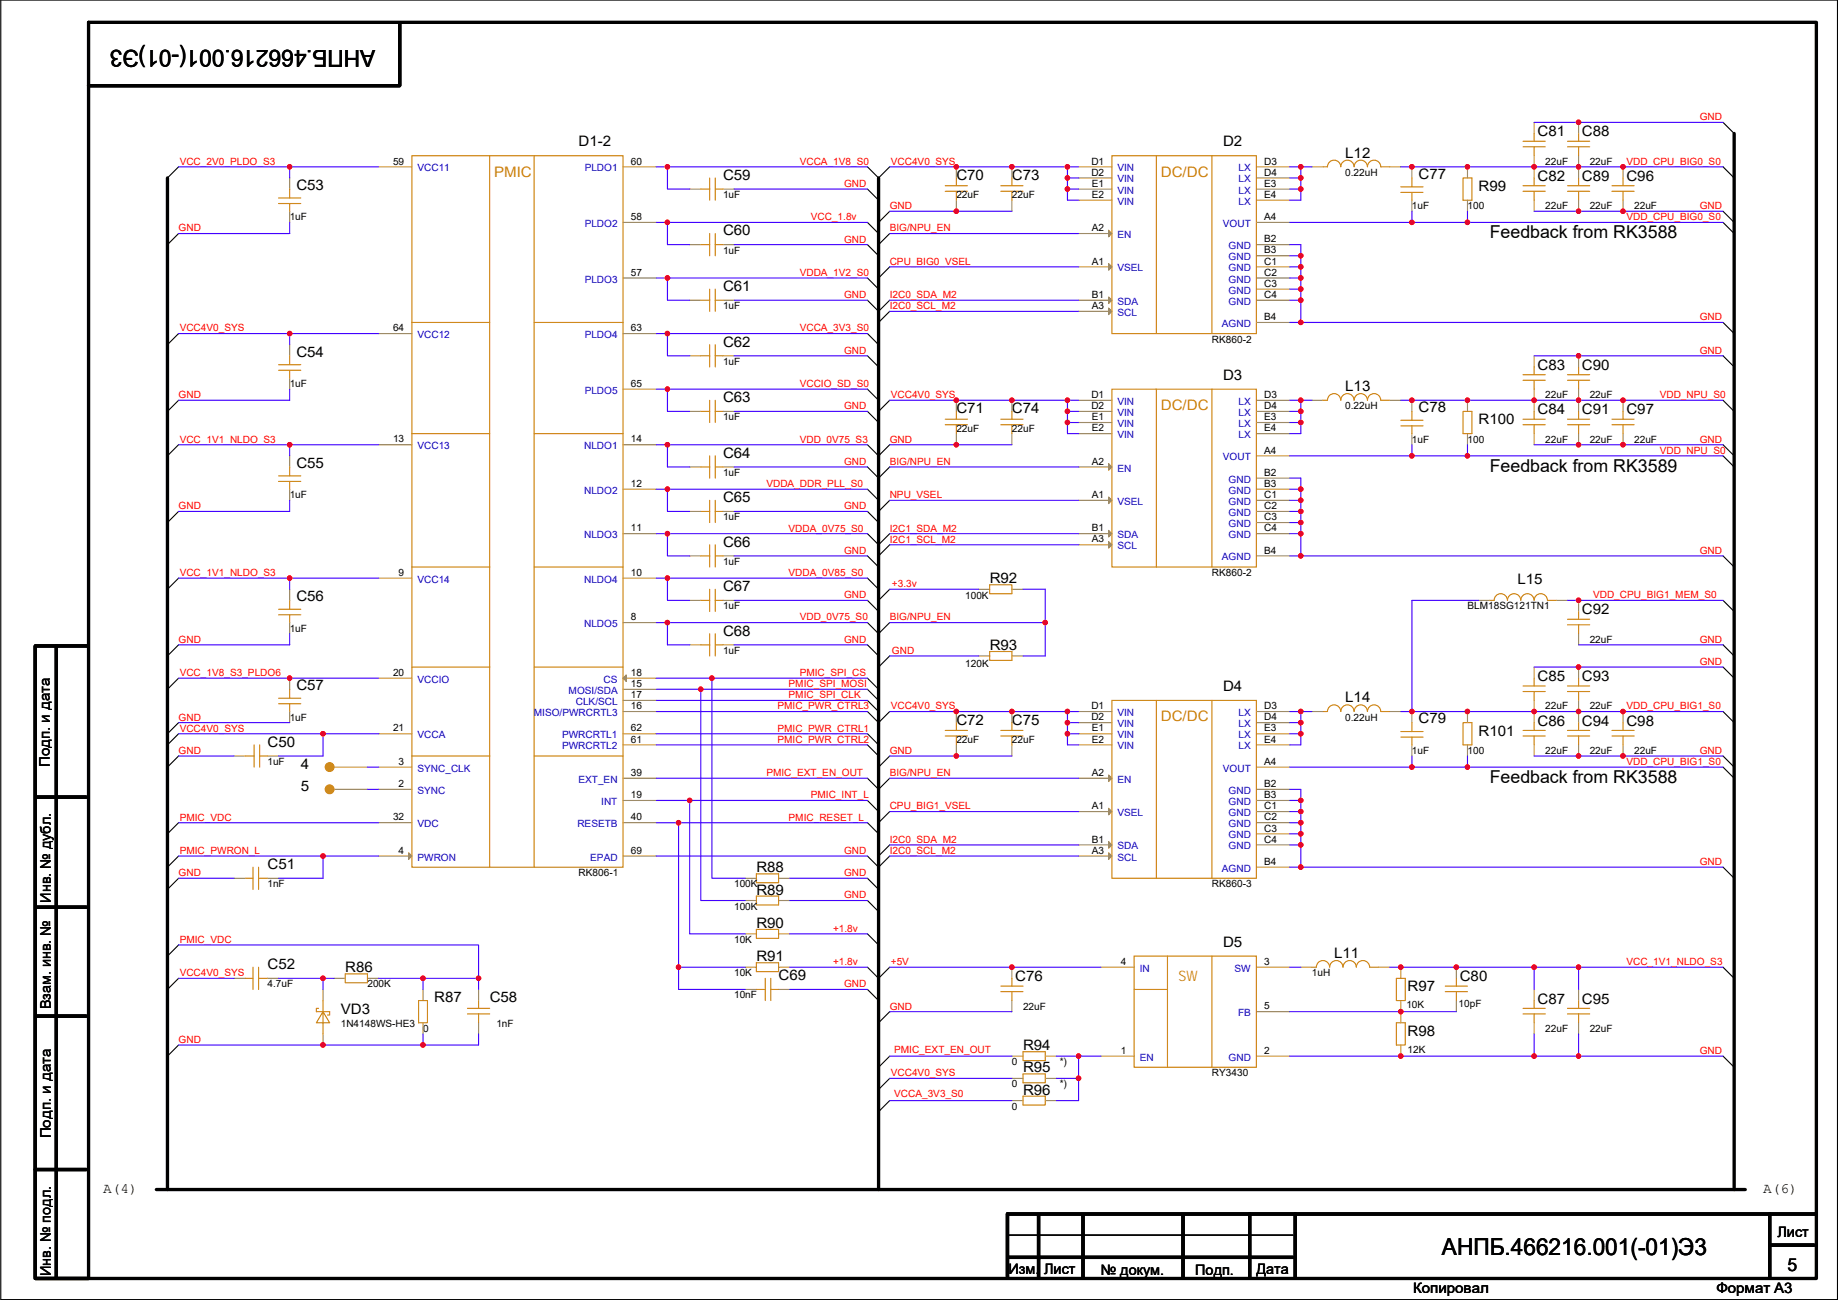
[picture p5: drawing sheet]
<svg xmlns="http://www.w3.org/2000/svg" width="420mm" height="297mm" viewBox="0 0 420 297" stroke-linecap="round" stroke-linejoin="round" font-family="sans-serif">
<g fill="none" stroke="#000" stroke-width=".25">
<path d="M.2 0h419.8v296.9h-419.8zM40.8 38.1l-2.5 2.6M198.3 38.1l2.5 2.6 2.6-2.6M393.9 38.1l2.5 2.6M393.9 28l2.5 2.5M40.8 53.4l-2.5 2.5M198.3 43.2l2.5 2.5M198.3 55.9l2.5 2.5M198.3 50.8l2.5 2.6M203.4 48.3l-2.6 2.5M203.4 53.4l-2.6 2.5M393.9 50.8l2.5 2.6"/>
<path d="M393.9 48.3l2.5 2.5M40.8 76.2l-2.5 2.6M198.3 68.6l2.5 2.5 2.6-2.5M198.3 63.5l2.5 2.6M198.3 76.2l2.5 2.6M203.4 61l-2.6 2.5M203.4 71.1l-2.6 2.6M393.9 73.7l2.5 2.5M40.8 91.5l-2.5 2.5M198.3 81.3l2.5 2.5M198.3 94l2.5 2.5M198.3 88.9l2.5 2.6"/>
<path d="M203.4 91.5l-2.6 2.5M393.9 91.5l2.5 2.5M393.9 81.3l2.5 2.5M40.8 116.9l-2.5 2.5M40.8 101.6l-2.5 2.6M198.3 101.6l2.5 2.6 2.6-2.6M198.3 106.7l2.5 2.5 2.6-2.5M198.3 111.8l2.5 2.5M198.3 116.9l2.5 2.5M203.4 114.3l-2.6 2.6M393.9 104.2l2.5 2.5M393.9 101.6l2.5 2.6"/>
<path d="M40.8 132.1l-2.5 2.5M198.3 127l2.5 2.6M198.3 121.9l2.5 2.6 2.6-2.6M198.3 137.2l2.5 2.5M198.3 132.1l2.5 2.5M203.4 124.5l-2.6 2.5M203.4 134.6l-2.6 2.6M393.9 127l2.5 2.6M393.9 137.2l2.5 2.5M40.8 147.3l-2.5 2.6M40.8 155l-2.5 2.5M198.3 142.3l2.5 2.5 2.6-2.5"/>
<path d="M198.3 147.3l2.5 2.6M198.3 155l2.5 2.5M198.3 157.5l2.5 2.5M203.4 149.9l-2.6 2.5M393.9 152.4l2.5 2.6M393.9 147.3l2.5 2.6M40.8 165.1l-2.5 2.6M40.8 172.7l-2.5 2.6M40.8 167.7l-2.5 2.5M198.3 160l2.5 2.6M198.3 162.6l2.5 2.5 2.6-2.5M198.3 167.7l2.5 2.5"/>
<path d="M198.3 170.2l2.5 2.5M198.3 177.8l2.5 2.6 2.6-2.6M203.4 172.7l-2.6 2.6M393.9 175.3l2.5 2.5M393.9 172.7l2.5 2.6M393.9 162.6l2.5 2.5M40.8 195.6l-2.5 2.5M40.8 188l-2.5 2.5M198.3 195.6l2.5 2.5 2.6-2.5M198.3 182.9l2.5 2.5M198.3 188l2.5 2.5M203.4 185.4l-2.6 2.6"/>
<path d="M203.4 193.1l-2.6 2.5M393.9 198.1l2.5 2.6M40.8 200.7l-2.5 2.5M40.8 215.9l-2.5 2.6M198.3 213.4l2.5 2.5M198.3 200.7l2.5 2.5M198.3 205.8l2.5 2.5M40.8 223.5l-2.5 2.6M40.8 238.8l-2.5 2.5M198.3 221l2.5 2.5 2.6-2.5M198.3 226.1l2.5 2.5M203.4 231.2l-2.6 2.5"/>
<path d="M393.9 221l2.5 2.5M203.4 251.5l-2.6 2.5M203.4 241.3l-2.6 2.6M203.4 246.4l-2.6 2.5M393.9 241.3l2.5 2.6M230.6 282.2h65"/>
</g>
<g fill="none" stroke="#000" stroke-width=".76">
<path d="M20.2 5.1h395v287h-395zM91.4 5.4v14.2h-71.2M396.4 30.5v241.3M38.3 40.7v231.1M200.8 40.7v231.1M8.1 147.6v144.3M8.3 147.6h11.7M12.9 147.6v144.3M8.3 182.1h11.4M8.3 207.3h11.4M8.3 232.2h11.4M8.1 267.2h11.6"/>
<path d="M35.7 271.8h363.3M237.4 277.6v14.3M247.6 277.6v14.3M270.4 277.6v14.3M285.7 277.4v14.5M296.1 277.4v14.5M404.5 277.4v14.5M415 277.4h-184.7v14.5M8.1 292.1h12.1M230.6 287.3h65M404.8 284.5h9.9"/>
</g>
<g fill="none" stroke="#cc8006" stroke-width=".25">
<path d="M94.2 35.6h48.2v162.5h-48.2zM111.9 35.6v162.5M122.1 35.6v162.5M254.2 35.6h33v40.6h-33zM264.3 35.6v40.6M277 35.6v40.6M309.5 38.1a1.52 1.52 0 0 0-1.5-1.5 1.52 1.52 0 0 0-1.5 1.5 1.51 1.51 0 0 0-1.5-1.5 1.51 1.51 0 0 0-1.5 1.5h-1.1M309.6 38.1a1.51 1.51 0 0 1 1.5-1.5 1.51 1.51 0 0 1 1.5 1.5 1.52 1.52 0 0 1 1.5-1.5 1.52 1.52 0 0 1 1.5 1.5h2.1M348.2 33.5h5M348.2 32.3h5M350.7 30.5v1.8M350.7 33.5v2.1"/>
<path d="M358.3 33.5h5.1M358.3 32.3h5.1M360.9 30.5v1.8M360.9 33.5v2.1M63.7 45.2h5.1M63.7 46.5h5.1M66.2 46.5v1.8M66.2 43.2v2M160.2 55.9h2M160.2 43.2h2M162.2 53.4v5M162.2 40.7v5"/>
<path d="M163.5 53.4v5M163.5 55.9h1.8M163.5 40.7v5M163.5 43.2h1.8M216.1 43.7h5.1M216.1 42.4h5.1M218.6 40.7v1.7M218.6 43.7v2M228.8 43.7h5.1M228.8 42.4h5.1M231.3 40.7v1.7M231.3 43.7v2"/>
<path d="M320.2 42.7h5.1M320.2 44h5.1M322.8 44v1.7M322.8 40.7v2M334.4 40.7h2.1v5h-2.1zM348.2 43.7h5M348.2 42.4h5M350.7 40.7v1.7M350.7 43.7v2M358.3 43.7h5.1M358.3 42.4h5.1M360.9 40.7v1.7"/>
<path d="M360.9 43.7v2M368.5 43.7h5.1M368.5 42.4h5.1M371 40.7v1.7M371 43.7v2M94.2 73.7h17.7M122.1 73.7h20.3M160.2 68.6h2M162.2 66.1v5M162.2 78.8v5M163.5 66.1v5M163.5 68.6h1.8"/>
<path d="M163.5 78.8v5M63.7 83.3h5.1M63.7 84.6h5.1M66.2 84.6v1.8M66.2 81.3v2M94.2 99.1h17.7M122.1 99.1h20.3M160.2 81.3h2M160.2 94h2M162.2 91.5v5M163.5 81.3h1.8M163.5 91.5v5"/>
<path d="M163.5 94h1.8M216.1 97h5.1M216.1 95.8h5.1M218.6 94v1.8M218.6 97v2.1M228.8 97h5.1M228.8 95.8h5.1M231.3 94v1.8M231.3 97v2.1M254.2 88.9h33v40.7h-33zM264.3 88.9v40.7M277 88.9v40.7"/>
<path d="M309.5 91.4a1.52 1.52 0 0 0-1.5-1.5 1.52 1.52 0 0 0-1.5 1.5 1.51 1.51 0 0 0-1.5-1.5 1.51 1.51 0 0 0-1.5 1.5l-1.1 .1M309.6 91.4a1.51 1.51 0 0 1 1.5-1.5 1.51 1.51 0 0 1 1.5 1.5 1.52 1.52 0 0 1 1.5-1.5 1.52 1.52 0 0 1 1.5 1.5l2.1 .1M320.2 96h5.1M320.2 97.3h5.1M322.8 97.3v1.8M322.8 94v2M334.4 94h2.1v5.1h-2.1zM348.2 86.9h5M348.2 85.6h5M348.2 97h5M348.2 95.8h5M350.7 83.8v1.8"/>
<path d="M350.7 86.9v2M350.7 94v1.8M350.7 97v2.1M358.3 97h5.1M358.3 95.8h5.1M358.3 86.9h5.1M358.3 85.6h5.1M360.9 94v1.8M360.9 97v2.1M360.9 83.8v1.8M360.9 86.9v2M368.5 97h5.1"/>
<path d="M368.5 95.8h5.1M371 94v1.8M371 97v2.1M63.7 108.7h5.1M63.7 110h5.1M66.2 110v1.8M66.2 106.7v2M160.2 106.7h2M160.2 116.9h2M162.2 104.2v5M162.2 114.3v5.1M163.5 104.2v5"/>
<path d="M163.5 106.7h1.8M163.5 114.3v5.1M163.5 116.9h1.8M63.7 139.2h5.1M66.2 137.2v2M94.2 129.6h17.7M122.1 129.6h20.3M160.2 127h2M160.2 137.2h2M162.2 124.5v5.1M162.2 134.6v5.1M163.5 124.5v5.1"/>
<path d="M163.5 127h1.8M163.5 134.6v5.1M163.5 137.2h1.8M226.2 133.6h5.1v2.1h-5.1zM350.7 137.2a1.52 1.52 0 0 0-1.5-1.5 1.52 1.52 0 0 0-1.6 1.5 1.52 1.52 0 0 0-1.5-1.5 1.52 1.52 0 0 0-1.5 1.5 1.51 1.51 0 0 0-1.5-1.5 1.51 1.51 0 0 0-1.5 1.5h-1.1M350.7 137.2a1.51 1.51 0 0 1 1.5-1.5 1.51 1.51 0 0 1 1.5 1.5h2.1M360.9 139.7v1.8M63.7 140.5h5.1M63.7 159.5h5.1M66.2 140.5v1.8M66.2 157.5v2M94.2 152.4h17.7"/>
<path d="M122.1 152.4h20.3M160.2 147.3h2M162.2 144.8v5.1M163.5 144.8v5.1M163.5 147.3h1.8M226.2 148.9h5.1v2h-5.1zM348.2 158h5M348.2 156.7h5M350.7 155v1.7M350.7 158v2M358.3 142.8h5.1M358.3 141.5h5.1"/>
<path d="M358.3 158h5.1M358.3 156.7h5.1M360.9 142.8v2M360.9 155v1.7M360.9 158v2M56.1 172.7h2M58.1 170.2v5.1M59.4 170.2v5.1M59.4 172.7h1.7M63.7 160.8h5.1M66.2 160.8v1.8M94.2 172.7h17.7"/>
<path d="M122.1 172.7h20.3M216.1 168.2h5.1M216.1 166.9h5.1M218.6 165.1v1.8M218.6 168.2v2M228.8 168.2h5.1M228.8 166.9h5.1M231.3 165.1v1.8M231.3 168.2v2M254.2 160h33v40.7h-33zM264.3 160v40.7M277 160v40.7"/>
<path d="M309.5 162.6a1.52 1.52 0 0 0-1.5-1.5 1.52 1.52 0 0 0-1.5 1.5 1.51 1.51 0 0 0-1.5-1.5 1.51 1.51 0 0 0-1.5 1.5h-1.1M309.6 162.6a1.51 1.51 0 0 1 1.5-1.5 1.51 1.51 0 0 1 1.5 1.5 1.52 1.52 0 0 1 1.5-1.5 1.52 1.52 0 0 1 1.5 1.5h2.1M320.2 167.2h5.1M320.2 168.4h5.1M322.8 168.4v1.8M322.8 165.1v2.1M334.4 165.1h2.1v5.1h-2.1zM348.2 168.2h5M348.2 166.9h5M350.7 165.1v1.8M350.7 168.2v2M358.3 168.2h5.1"/>
<path d="M358.3 166.9h5.1M360.9 165.1v1.8M360.9 168.2v2M368.5 168.2h5.1M368.5 166.9h5.1M371 165.1v1.8M371 168.2v2M57.8 198.1v5.1M59.1 198.1v5.1M172.9 199.7h5.1v2h-5.1zM56.1 200.7h1.7M59.1 200.7h2"/>
<path d="M172.9 212.4h5.1v2h-5.1zM172.9 220h5.1v2h-5.1zM172.9 204.7h5.1v2.1h-5.1zM259.3 218.5h27.9v25.4h-27.9zM266.9 218.5v25.4M277 218.5v25.4M56.1 223.5h1.7M57.8 221v5.1M59.1 221v5.1M59.1 223.5h2M72.8 230.4h-.5v.8h3.1v.7h-.5M73.8 228.6v2.6l1.6 2.5h-3.1l1.5-2.5v5"/>
<path d="M78.9 222.5h5.1v2.1h-5.1zM95.7 228.6h2v5.1h-2zM106.9 231.7h5M106.9 230.4h5M109.4 228.6v1.8M109.4 231.7v2M172.9 226.1h2M174.9 223.5v5.1M176.2 223.5v5.1M176.2 226.1h1.8M228.8 226.6h5.1M228.8 225.3h5.1"/>
<path d="M231.3 223.5v1.8M231.3 226.6v2M259.3 226.1h7.6M303.9 221a1.51 1.51 0 0 0-1.5-1.5 1.51 1.51 0 0 0-1.5 1.5h-1M304 221a1.51 1.51 0 0 1 1.5-1.5 1.51 1.51 0 0 1 1.5 1.5 1.52 1.52 0 0 1 1.5-1.5 1.52 1.52 0 0 1 1.5 1.5 1.52 1.52 0 0 1 1.6-1.5 1.52 1.52 0 0 1 1.5 1.5M313.1 221h2M319.2 233.7h2v5.1h-2zM319.2 223.5h2v5.1h-2zM330.4 226.6h5.1M330.4 225.3h5.1M332.9 223.5v1.8M332.9 226.6v2"/>
<path d="M348.2 231.7h5M348.2 230.4h5M350.7 228.6v1.8M350.7 231.7v2M358.3 231.7h5.1M358.3 230.4h5.1M360.9 228.6v1.8M360.9 231.7v2M233.9 240.3h5v2h-5zM233.9 245.4h5v2h-5zM233.9 250.5h5v2h-5z"/>
</g>
<g fill="none" stroke="#a84" stroke-width=".25">
<path d="M86.5 38.1h7.7M142.4 38.1h7.6M218.6 38.1v2.6M231.3 38.1v2.6M246.6 38.1h7.6M287.2 38.1h7.6M299.9 38.1h2.5M317.7 38.1h2.5M322.8 38.1v2.6M335.5 38.1v2.6M350.7 35.6v5.1M350.7 28v2.5"/>
<path d="M360.9 35.6v5.1M360.9 28v2.5M371 38.1v2.6M66.2 40.7v2.5M66.2 48.3v2.5M142.4 50.8h7.6M157.7 55.9h2.5M157.7 43.2h2.5M165.3 55.9h2.5M165.3 43.2h2.5M218.6 45.7v2.6M231.3 45.7v2.6"/>
<path d="M246.6 40.7h7.6M246.6 43.2h7.6M246.6 45.7h7.6M246.6 53.4h7.6M287.2 40.7h7.6M287.2 43.2h7.6M287.2 45.7h7.6M287.2 55.9h7.6M287.2 58.4h7.6M287.2 50.8h7.6M322.8 45.7v2.6M335.5 45.7v2.6"/>
<path d="M350.7 45.7v2.6M360.9 45.7v2.6M371 45.7v2.6M66.2 78.8v2.5M86.5 76.2h7.7M142.4 63.5h7.6M142.4 76.2h7.6M157.7 68.6h2.5M165.3 68.6h2.5M246.6 61h7.6M246.6 71.1h7.6M246.6 68.6h7.6"/>
<path d="M287.2 61h7.6M287.2 63.5h7.6M287.2 66.1h7.6M287.2 68.6h7.6M287.2 73.7h7.6M66.2 86.4v2.5M142.4 88.9h7.6M157.7 81.3h2.5M157.7 94h2.5M165.3 81.3h2.5M165.3 94h2.5M218.6 99.1v2.5"/>
<path d="M218.6 91.5v2.5M231.3 99.1v2.5M231.3 91.5v2.5M246.6 91.5h7.6M246.6 94h7.6M246.6 96.5h7.6M246.6 99.1h7.6M287.2 91.5h7.6M287.2 94h7.6M287.2 96.5h7.6M287.2 99.1h7.6M299.9 91.5h2.5"/>
<path d="M317.7 91.5h2.5M322.8 91.5v2.5M322.8 99.1v2.5M335.5 91.5v2.5M335.5 99.1v2.5M350.7 88.9v5.1M350.7 81.3v2.5M350.7 99.1v2.5M360.9 99.1v2.5M360.9 88.9v5.1M360.9 81.3v2.5M371 99.1v2.5"/>
<path d="M371 91.5v2.5M66.2 104.2v2.5M66.2 111.8v2.5M86.5 101.6h7.7M142.4 111.8h7.6M142.4 101.6h7.6M157.7 106.7h2.5M157.7 116.9h2.5M165.3 106.7h2.5M165.3 116.9h2.5M246.6 114.3h7.6M246.6 106.7h7.6"/>
<path d="M287.2 109.2h7.6M287.2 111.8h7.6M287.2 114.3h7.6M287.2 116.9h7.6M287.2 119.4h7.6M287.2 104.2h7.6M66.2 134.6v2.6M86.5 132.1h7.7M142.4 132.1h7.6M142.4 121.9h7.6M157.7 127h2.5M157.7 137.2h2.5"/>
<path d="M165.3 127h2.5M165.3 137.2h2.5M223.7 134.6h2.5M231.3 134.6h2.6M246.6 124.5h7.6M246.6 121.9h7.6M287.2 121.9h7.6M287.2 127h7.6M338 137.2h2.5M355.8 137.2h2.5M360.9 137.2v2.5M66.2 142.3v2.5"/>
<path d="M66.2 155v2.5M86.5 155h7.7M142.4 142.3h7.6M142.4 157.5h7.6M142.4 155h7.6M157.7 147.3h2.5M165.3 147.3h2.5M223.7 149.9h2.5M231.3 149.9h2.6M350.7 152.4v2.6M360.9 144.8v2.5M360.9 152.4v2.6"/>
<path d="M53.5 172.7h2.6M61.1 172.7h2.6M66.2 162.6v2.5M76.4 175.3h7.6M86.5 175.3h7.7M86.5 167.7h7.7M142.4 167.7h7.6M142.4 170.2h7.6M142.4 162.6h7.6M142.4 160h7.6M142.4 177.8h7.6M218.6 170.2v2.5"/>
<path d="M218.6 162.6v2.5M231.3 170.2v2.5M231.3 162.6v2.5M246.6 162.6h7.6M246.6 165.1h7.6M246.6 167.7h7.6M246.6 170.2h7.6M246.6 177.8h7.6M287.2 162.6h7.6M287.2 165.1h7.6M287.2 167.7h7.6M287.2 170.2h7.6"/>
<path d="M287.2 175.3h7.6M299.9 162.6h2.5M317.7 162.6h2.5M322.8 162.6v2.5M322.8 170.2v2.5M335.5 162.6v2.5M335.5 170.2v2.5M350.7 160v5.1M350.7 170.2v2.5M360.9 160v5.1M360.9 170.2v2.5M371 170.2v2.5"/>
<path d="M371 162.6v2.5M76.4 180.4h7.6M86.5 180.4h7.7M86.5 195.6h7.7M86.5 188h7.7M142.4 195.6h7.6M142.4 182.9h7.6M142.4 188h7.6M246.6 185.4h7.6M246.6 195.6h7.6M246.6 193.1h7.6M287.2 180.4h7.6"/>
<path d="M287.2 182.9h7.6M287.2 185.4h7.6M287.2 188h7.6M287.2 190.5h7.6M287.2 193.1h7.6M287.2 198.1h7.6M53.5 200.7h2.6M61.1 200.7h2.6M170.4 213.4h2.5M170.4 200.7h2.5M170.4 205.8h2.5M178 213.4h2.5"/>
<path d="M178 200.7h2.5M178 205.8h2.5M53.5 223.5h2.6M61.1 223.5h2.6M73.8 236.2v2.6M73.8 226.1v2.5M76.4 223.5h2.5M84 223.5h2.5M96.7 233.7v2.5M96.7 226.1v2.5M109.4 233.7v2.5M109.4 226.1v2.5"/>
<path d="M170.4 221h2.5M170.4 226.1h2.5M178 221h2.5M178 226.1h2.5M231.3 228.6v2.6M231.3 221v2.5M251.6 221h7.7M287.2 221h7.6M287.2 231.2h7.6M297.4 221h2.5M315.1 221h2.6M320.2 238.8v2.5"/>
<path d="M320.2 228.6v5.1M320.2 221v2.5M332.9 228.6v2.6M332.9 221v2.5M350.7 233.7v2.5M350.7 226.1v2.5M360.9 233.7v2.5M360.9 226.1v2.5M231.3 246.4h2.6M231.3 251.5h2.6M231.3 241.3h2.6M238.9 246.4h2.6"/>
<path d="M238.9 251.5h2.6M238.9 241.3h2.6M251.6 241.3h7.7M287.2 241.3h7.6"/>
</g>
<g fill="#a84" stroke="#a84" stroke-width=".25">
<path d="M93.4 194.8l.8 .8-.8 .8z"/>
<path d="M142.4 155l.8-.8v1.5z"/>
<path d="M253.4 113.6l.8 .7-.8 .8z"/>
<path d="M253.4 105.9l.8 .8-.8 .8z"/>
<path d="M253.4 123.7l.8 .8-.8 .7z"/>
<path d="M253.4 121.2l.8 .7-.8 .8z"/>
<path d="M253.4 184.7l.8 .7-.8 .8z"/>
<path d="M253.4 177.1l.8 .7-.8 .8z"/>
<path d="M253.4 194.8l.8 .8-.8 .8z"/>
<path d="M253.4 192.3l.8 .8-.8 .7z"/>
<path d="M253.4 60.2l.8 .8-.8 .7z"/>
<path d="M253.4 52.6l.8 .8-.8 .7z"/>
<path d="M253.4 70.4l.8 .7-.8 .8z"/>
<path d="M253.4 67.8l.8 .8-.8 .8z"/>
</g>
<g fill="#cc8006" stroke="#cc8006" stroke-width=".25">
<circle cx="75.4" cy="175.3" r="1.01"/>
<circle cx="75.4" cy="180.3" r="1.01"/>
</g>
<g fill="none" stroke="#4200ff" stroke-width=".25">
<path d="M40.8 38.1h25.4M66.2 38.1h20.3M66.2 38.1v2.6M150 38.1h2.6M152.6 38.1v5.1h5.1M152.6 38.1h45.7M203.4 38.1h40.6M244 38.1v2.6M244 38.1h2.6M294.8 38.1h2.6M297.4 38.1v2.6M297.4 38.1h2.5"/>
<path d="M320.2 38.1h73.7M350.7 28h43.2M66.2 50.8v2.6h-25.4M150 50.8h2.6M152.6 50.8h45.7M152.6 50.8v5.1h5.1M167.8 43.2h30.5M167.8 55.9h30.5M203.4 48.3h27.9M203.4 53.4h43.2M244 40.7v2.5M244 43.2v2.5h2.6"/>
<path d="M244 40.7h2.6M244 43.2h2.6M294.8 43.2h2.6M294.8 40.7h2.6M294.8 55.9h2.6v2.5M294.8 58.4h2.6M294.8 50.8h28M297.4 43.2v2.5h-2.6M297.4 40.7v2.5M297.4 58.4v2.6M322.8 48.3v2.5M322.8 50.8h12.7"/>
<path d="M335.5 48.3v2.5M335.5 50.8h58.4M350.7 48.3h43.2M40.8 76.2h25.4v2.6M66.2 76.2h20.3M150 63.5h2.6M150 76.2h2.6M152.6 63.5h45.7M152.6 76.2h45.7M152.6 76.2v5.1h5.1M152.6 63.5v5.1h5.1M167.8 68.6h30.5"/>
<path d="M203.4 61h43.2M203.4 68.6h43.2M203.4 71.1h43.2M294.8 73.7h2.6M294.8 61h2.6M294.8 63.5h2.6M294.8 66.1h2.6M294.8 68.6h2.6M297.4 61v2.5M297.4 63.5v2.6M297.4 66.1v2.5M297.4 68.6v5.1"/>
<path d="M297.4 73.7h96.5M66.2 88.9v2.6h-25.4M150 88.9h2.6M152.6 88.9h45.7M152.6 88.9v5.1h5.1M167.8 81.3h30.5M167.8 94h30.5M203.4 91.5h40.6M244 94v5.1h2.6M244 91.5v2.5M244 96.5h2.6M244 94h2.6"/>
<path d="M244 91.5h2.6M294.8 96.5h2.6M294.8 94h2.6M294.8 91.5h2.6M297.4 91.5v2.5M297.4 96.5v2.6h-2.6M297.4 94v2.5M297.4 91.5h2.5M320.2 91.5h73.7M393.9 81.3h-43.2M40.8 101.6h25.4v2.6M66.2 101.6h20.3"/>
<path d="M66.2 114.3v2.6h-25.4M150 111.8h2.6M150 101.6h2.6M152.6 111.8h45.7M152.6 101.6v5.1h5.1M152.6 111.8v5.1h5.1M152.6 101.6h45.7M167.8 106.7h30.5M167.8 116.9h30.5M203.4 101.6h27.9M203.4 106.7h43.2M203.4 114.3h43.2"/>
<path d="M294.8 109.2h2.6v7.7M294.8 119.4h2.6M294.8 116.9h2.6M294.8 114.3h2.6M294.8 111.8h2.6M294.8 104.2h28M297.4 116.9v10.1M322.8 101.6v2.6M322.8 104.2h12.7M335.5 101.6v2.6M335.5 104.2h58.4M350.7 101.6h43.2"/>
<path d="M40.8 132.1h25.4v2.5M66.2 132.1h20.3M150 121.9h2.6M150 132.1h2.6M152.6 121.9h45.7M152.6 121.9v5.1h5.1M152.6 132.1v5.1h5.1M152.6 132.1h45.7M167.8 127h30.5M167.8 137.2h30.5M203.4 134.6h20.3M203.4 124.5h43.2"/>
<path d="M203.4 121.9h43.2M233.9 134.6h5v7.7M294.8 127h99.1M294.8 121.9h2.6M338 137.2h-15.2v25.4M358.3 137.2h35.6M40.8 155h45.7M66.2 144.8v2.5h-25.4M150 155h12.7M150 157.5h10.2M150 142.3h2.6M152.6 142.3v5h5.1"/>
<path d="M152.6 142.3h45.7M160.2 157.5v48.3h10.2M160.2 157.5h38.1M162.7 155v45.7h7.7M162.7 155h35.6M167.8 147.3h30.5M203.4 149.9h20.3M203.4 142.3h35.5M238.9 142.3v7.6h-5M350.7 152.4h43.2M360.9 147.3h33M40.8 172.7h12.7"/>
<path d="M40.8 165.1h25.4M40.8 167.7h33M73.8 167.7v5h-10.1M73.8 167.7h12.7M84 175.3h2.5M150 160h48.3M150 162.6h48.3M150 167.7h48.3M150 170.2h48.3M150 177.8h48.3M203.4 162.6h40.6M203.4 177.8h43.2"/>
<path d="M231.3 172.7h-27.9M244 162.6v2.5M244 165.1v2.6M244 167.7v2.5h2.6M244 162.6h2.6M244 165.1h2.6M244 167.7h2.6M294.8 175.3h28M294.8 162.6h2.6M294.8 165.1h2.6M294.8 167.7h2.6M297.4 162.6h2.5"/>
<path d="M297.4 162.6v2.5M297.4 167.7v2.5h-2.6M297.4 165.1v2.6M320.2 162.6h2.6M322.8 172.7v2.6M322.8 175.3h12.7M322.8 162.6h71.1M335.5 172.7v2.6M335.5 175.3h58.4M350.7 172.7h43.2M40.8 195.6h33M40.8 188h45.7"/>
<path d="M73.8 195.6h12.7M73.8 195.6v5.1h-10.1M84 180.4h2.5M150 188h5.1M150 182.9h7.7M150 195.6h48.3M155.1 188v33M155.1 188h43.2M157.7 182.9h40.6M157.7 182.9v30.5h12.7M203.4 185.4h43.2M203.4 193.1h43.2"/>
<path d="M203.4 195.6h43.2M294.8 180.4h2.6v2.5M294.8 198.1h2.6M294.8 182.9h2.6M294.8 185.4h2.6M294.8 188h2.6M294.8 190.5h2.6M294.8 193.1h2.6M297.4 182.9v2.5M297.4 185.4v2.6M297.4 188v2.5M297.4 190.5v2.6"/>
<path d="M297.4 193.1v5M297.4 198.1h96.5M40.8 200.7h12.7M40.8 215.9h68.6v7.6M180.5 200.7h17.8M180.5 205.8h17.8M180.5 213.4h17.8M40.8 223.5h12.7M40.8 238.8h55.9M63.7 223.5h10.1v2.6M73.8 223.5h2.6M86.5 223.5h10.2"/>
<path d="M96.7 223.5v2.6M96.7 236.2v2.6M96.7 223.5h12.7M109.4 236.2v2.6h-12.7M109.4 223.5v2.6M155.1 221v5.1h15.3M155.1 221h15.3M180.5 221h17.8M180.5 226.1h17.8M203.4 221h48.2M203.4 231.2h27.9M294.8 231.2h38.1"/>
<path d="M294.8 221h2.6M317.7 221h33M350.7 236.2v5.1M350.7 221h10.2M350.7 221v5.1M360.9 221v5.1M360.9 236.2v5.1M360.9 221h33M203.4 251.5h27.9M203.4 241.3h27.9M203.4 246.4h27.9M241.5 241.3h5.1"/>
<path d="M241.5 246.4h5.1M246.6 246.4v5.1h-5.1M246.6 241.3v5.1M246.6 241.3h5M294.8 241.3h55.9M350.7 241.3h10.2M360.9 241.3h33"/>
</g>
<g fill="#f00" stroke="#f00" stroke-width=".25">
<circle cx="66.2" cy="38.1" r=".5"/>
<circle cx="152.6" cy="38.1" r=".5"/>
<circle cx="152.6" cy="50.8" r=".5"/>
<circle cx="152.6" cy="63.5" r=".5"/>
<circle cx="152.6" cy="76.2" r=".5"/>
<circle cx="152.6" cy="88.9" r=".5"/>
<circle cx="152.6" cy="101.6" r=".5"/>
<circle cx="152.6" cy="111.8" r=".5"/>
<circle cx="152.6" cy="121.9" r=".5"/>
<circle cx="152.6" cy="132.1" r=".5"/>
<circle cx="152.6" cy="142.2" r=".5"/>
<circle cx="66.2" cy="76.2" r=".5"/>
<circle cx="66.2" cy="101.6" r=".5"/>
<circle cx="66.2" cy="132.1" r=".5"/>
<circle cx="66.2" cy="154.9" r=".5"/>
<circle cx="73.8" cy="167.6" r=".5"/>
<circle cx="73.8" cy="223.5" r=".5"/>
<circle cx="73.8" cy="238.8" r=".5"/>
<circle cx="96.7" cy="238.8" r=".5"/>
<circle cx="109.4" cy="223.5" r=".5"/>
<circle cx="96.7" cy="223.5" r=".5"/>
<circle cx="73.8" cy="195.6" r=".5"/>
<circle cx="162.7" cy="154.9" r=".5"/>
<circle cx="157.6" cy="182.9" r=".5"/>
<circle cx="155.1" cy="188" r=".5"/>
<circle cx="155.1" cy="221" r=".5"/>
<circle cx="160.2" cy="157.5" r=".5"/>
<circle cx="218.6" cy="38.1" r=".5"/>
<circle cx="244" cy="40.6" r=".5"/>
<circle cx="244" cy="43.2" r=".5"/>
<circle cx="218.6" cy="48.3" r=".5"/>
<circle cx="297.3" cy="38.1" r=".5"/>
<circle cx="322.7" cy="50.8" r=".5"/>
<circle cx="335.4" cy="50.8" r=".5"/>
<circle cx="322.7" cy="38.1" r=".5"/>
<circle cx="335.4" cy="38.1" r=".5"/>
<circle cx="350.7" cy="38.1" r=".5"/>
<circle cx="297.3" cy="40.6" r=".5"/>
<circle cx="297.3" cy="43.2" r=".5"/>
<circle cx="360.8" cy="48.3" r=".5"/>
<circle cx="371" cy="48.3" r=".5"/>
<circle cx="360.8" cy="38.1" r=".5"/>
<circle cx="371" cy="38.1" r=".5"/>
<circle cx="297.3" cy="68.6" r=".5"/>
<circle cx="297.3" cy="66" r=".5"/>
<circle cx="297.3" cy="58.4" r=".5"/>
<circle cx="297.3" cy="61" r=".5"/>
<circle cx="297.3" cy="63.5" r=".5"/>
<circle cx="297.3" cy="73.7" r=".5"/>
<circle cx="360.8" cy="27.9" r=".5"/>
<circle cx="218.6" cy="91.4" r=".5"/>
<circle cx="244" cy="96.5" r=".5"/>
<circle cx="244" cy="94" r=".5"/>
<circle cx="218.6" cy="101.6" r=".5"/>
<circle cx="297.3" cy="94" r=".5"/>
<circle cx="297.3" cy="91.4" r=".5"/>
<circle cx="335.4" cy="104.1" r=".5"/>
<circle cx="322.7" cy="104.1" r=".5"/>
<circle cx="335.4" cy="91.4" r=".5"/>
<circle cx="350.7" cy="91.4" r=".5"/>
<circle cx="322.7" cy="91.4" r=".5"/>
<circle cx="297.3" cy="96.5" r=".5"/>
<circle cx="360.8" cy="91.4" r=".5"/>
<circle cx="371" cy="91.4" r=".5"/>
<circle cx="360.8" cy="101.6" r=".5"/>
<circle cx="371" cy="101.6" r=".5"/>
<circle cx="297.3" cy="119.4" r=".5"/>
<circle cx="297.3" cy="116.8" r=".5"/>
<circle cx="297.3" cy="111.8" r=".5"/>
<circle cx="297.3" cy="127" r=".5"/>
<circle cx="297.3" cy="121.9" r=".5"/>
<circle cx="297.3" cy="114.3" r=".5"/>
<circle cx="360.8" cy="81.3" r=".5"/>
<circle cx="218.6" cy="162.6" r=".5"/>
<circle cx="244" cy="167.6" r=".5"/>
<circle cx="244" cy="165.1" r=".5"/>
<circle cx="218.6" cy="172.7" r=".5"/>
<circle cx="297.3" cy="162.6" r=".5"/>
<circle cx="322.7" cy="175.3" r=".5"/>
<circle cx="335.4" cy="175.3" r=".5"/>
<circle cx="297.3" cy="167.6" r=".5"/>
<circle cx="297.3" cy="165.1" r=".5"/>
<circle cx="371" cy="172.7" r=".5"/>
<circle cx="360.8" cy="172.7" r=".5"/>
<circle cx="371" cy="162.6" r=".5"/>
<circle cx="360.8" cy="162.6" r=".5"/>
<circle cx="297.3" cy="185.4" r=".5"/>
<circle cx="297.3" cy="182.9" r=".5"/>
<circle cx="297.3" cy="190.5" r=".5"/>
<circle cx="297.3" cy="188" r=".5"/>
<circle cx="297.3" cy="193" r=".5"/>
<circle cx="297.3" cy="198.1" r=".5"/>
<circle cx="360.8" cy="152.4" r=".5"/>
<circle cx="322.7" cy="162.6" r=".5"/>
<circle cx="360.8" cy="137.2" r=".5"/>
<circle cx="350.7" cy="162.6" r=".5"/>
<circle cx="335.4" cy="162.6" r=".5"/>
<circle cx="238.9" cy="142.2" r=".5"/>
<circle cx="231.3" cy="162.6" r=".5"/>
<circle cx="244" cy="162.6" r=".5"/>
<circle cx="231.3" cy="91.4" r=".5"/>
<circle cx="244" cy="91.4" r=".5"/>
<circle cx="231.3" cy="38.1" r=".5"/>
<circle cx="244" cy="38.1" r=".5"/>
<circle cx="231.3" cy="221" r=".5"/>
<circle cx="246.5" cy="241.3" r=".5"/>
<circle cx="246.5" cy="246.4" r=".5"/>
<circle cx="320.2" cy="231.1" r=".5"/>
<circle cx="320.2" cy="221" r=".5"/>
<circle cx="320.2" cy="241.3" r=".5"/>
<circle cx="332.9" cy="221" r=".5"/>
<circle cx="350.7" cy="221" r=".5"/>
<circle cx="350.7" cy="241.3" r=".5"/>
<circle cx="360.8" cy="221" r=".5"/>
<circle cx="360.8" cy="241.3" r=".5"/>
</g>
<g font-size="5.3">
<text x="85.8" y="11.5" transform="rotate(180 85.8 11.5)">АНПБ.466216.001(-01)Э3</text>
<text x="329.6" y="286.7">АНПБ.466216.001(-01)Э3</text>
</g>
<g font-size="4.1">
<text x="340.5" y="54.5">Feedback from RK3588</text>
<text x="340.5" y="107.8">Feedback from RK3589</text>
<text x="340.5" y="178.9">Feedback from RK3588</text>
<text x="408.6" y="290.4">5</text>
</g>
<g font-size="3.3">
<text x="132.3" y="33.5">D1-2</text>
<text x="279.6" y="33.5">D2</text>
<text x="351.5" y="31.2">C81</text>
<text x="361.6" y="31.2">C88</text>
<text x="165.3" y="41.1">C59</text>
<text x="218.6" y="41.1">C70</text>
<text x="231.3" y="41.1">C73</text>
<text x="307.5" y="36">L12</text>
<text x="324.3" y="40.8">C77</text>
<text x="351.5" y="41.3">C82</text>
<text x="361.6" y="41.3">C89</text>
<text x="371.8" y="41.3">C96</text>
<text x="67.7" y="43.4">C53</text>
<text x="338" y="43.6">R99</text>
<text x="165.3" y="53.8">C60</text>
<text x="165.3" y="66.5">C61</text>
<text x="67.7" y="81.5">C54</text>
<text x="165.3" y="79.2">C62</text>
<text x="279.6" y="86.8">D3</text>
<text x="307.5" y="89.3">L13</text>
<text x="351.5" y="84.5">C83</text>
<text x="361.6" y="84.5">C90</text>
<text x="165.3" y="91.9">C63</text>
<text x="218.6" y="94.4">C71</text>
<text x="231.3" y="94.4">C74</text>
<text x="324.3" y="94.2">C78</text>
<text x="351.5" y="94.7">C84</text>
<text x="361.6" y="94.7">C91</text>
<text x="371.8" y="94.7">C97</text>
<text x="338" y="97">R100</text>
<text x="67.7" y="106.9">C55</text>
<text x="165.3" y="104.6">C64</text>
<text x="165.3" y="114.7">C65</text>
<text x="165.3" y="124.9">C66</text>
<text x="67.7" y="137.4">C56</text>
<text x="165.3" y="135.1">C67</text>
<text x="226.2" y="133.3">R92</text>
<text x="346.9" y="133.5">L15</text>
<text x="361.6" y="140.4">C92</text>
<text x="165.3" y="145.2">C68</text>
<text x="226.2" y="148.5">R93</text>
<text x="351.5" y="155.6">C85</text>
<text x="361.6" y="155.6">C93</text>
<text x="67.7" y="157.7">C57</text>
<text x="279.6" y="157.9">D4</text>
<text x="307.5" y="160.5">L14</text>
<text x="218.6" y="165.5">C72</text>
<text x="231.3" y="165.5">C75</text>
<text x="324.3" y="165.3">C79</text>
<text x="351.5" y="165.8">C86</text>
<text x="361.6" y="165.8">C94</text>
<text x="371.8" y="165.8">C98</text>
<text x="61.1" y="170.6">C50</text>
<text x="338" y="168.1">R101</text>
<text x="11.4" y="175.3" transform="rotate(-90 11.4 175.3)">Подп. и дата</text>
<text x="68.8" y="175.7">4</text>
<text x="68.8" y="180.8">5</text>
<text x="61.1" y="198.6">C51</text>
<text x="172.9" y="199.3">R88</text>
<text x="11.6" y="206.3" transform="rotate(-90 11.6 206.3)">Инв. № дубл.</text>
<text x="172.9" y="204.4">R89</text>
<text x="172.9" y="212">R90</text>
<text x="61.1" y="221.4">C52</text>
<text x="172.9" y="219.6">R91</text>
<text x="279.6" y="216.3">D5</text>
<text x="305" y="218.9">L11</text>
<text x="78.9" y="222.2">R86</text>
<text x="178" y="224">C69</text>
<text x="232.1" y="224.2">C76</text>
<text x="321.7" y="226.5">R97</text>
<text x="333.7" y="224.2">C80</text>
<text x="11.6" y="230.7" transform="rotate(-90 11.6 230.7)">Взам. инв. №</text>
<text x="77.9" y="231.6">VD3</text>
<text x="99.2" y="229">R87</text>
<text x="111.9" y="229">C58</text>
<text x="351.5" y="229.3">C87</text>
<text x="361.6" y="229.3">C95</text>
<text x="233.9" y="240">R94</text>
<text x="321.7" y="236.7">R98</text>
<text x="233.9" y="245">R95</text>
<text x="233.9" y="250.1">R96</text>
<text x="11.6" y="260.1" transform="rotate(-90 11.6 260.1)">Подп. и дата</text>
<text x="23.5" y="272.7">A(4)</text>
<text x="403" y="272.7">A(6)</text>
<text x="406.3" y="282.6">Лист</text>
<text x="11.6" y="291.6" transform="rotate(-90 11.6 291.6)">Инв. № подл.</text>
<text x="230.6" y="291">Изм. Лист</text>
<text x="251.6" y="291.3">№ докум.</text>
<text x="273.2" y="291.3">Подп.</text>
<text x="287.2" y="291">Дата</text>
<text x="323" y="295.3">Копировал</text>
<text x="392.4" y="295.3">Формат A3</text>
</g>
<g font-size="3.3" fill="#cc8006">
<text x="113" y="40.4">PMIC</text>
<text x="265.4" y="40.4">DC/DC</text>
<text x="265.4" y="93.7">DC/DC</text>
<text x="265.4" y="164.8">DC/DC</text>
<text x="269.4" y="224.1">SW</text>
</g>
<g font-size="2.3" fill="#f00">
<text x="388.5" y="27.5">GND</text>
<text x="41.1" y="37.6">VCC_2V0_PLDO_S3</text>
<text x="182.8" y="37.6">VCCA_1V8_S0</text>
<text x="203.6" y="37.6">VCC4V0_SYS</text>
<text x="371.8" y="37.6">VDD_CPU_BIG0_S0</text>
<text x="193" y="42.7">GND</text>
<text x="203.4" y="47.8">GND</text>
<text x="388.5" y="47.8">GND</text>
<text x="40.8" y="52.9">GND</text>
<text x="185.3" y="50.3">VCC_1.8v</text>
<text x="203.4" y="52.9">BIG/NPU_EN</text>
<text x="371.8" y="50.3">VDD_CPU_BIG0_S0</text>
<text x="193" y="55.4">GND</text>
<text x="182.8" y="63">VDDA_1V2_S0</text>
<text x="203.4" y="60.5">CPU_BIG0_VSEL</text>
<text x="193" y="68.1">GND</text>
<text x="203.4" y="68.1">I2C0_SDA_M2</text>
<text x="203.4" y="70.7">I2C0_SCL_M2</text>
<text x="41.1" y="75.7">VCC4V0_SYS</text>
<text x="182.8" y="75.7">VCCA_3V3_S0</text>
<text x="388.5" y="73.2">GND</text>
<text x="193" y="80.8">GND</text>
<text x="388.5" y="80.8">GND</text>
<text x="182.8" y="88.4">VCCIO_SD_S0</text>
<text x="40.8" y="91">GND</text>
<text x="193" y="93.5">GND</text>
<text x="203.6" y="91">VCC4V0_SYS</text>
<text x="379.4" y="91">VDD_NPU_S0</text>
<text x="41.1" y="101.1">VCC_1V1_NLDO_S3</text>
<text x="182.8" y="101.1">VDD_0V75_S3</text>
<text x="203.4" y="101.1">GND</text>
<text x="388.5" y="101.1">GND</text>
<text x="193" y="106.2">GND</text>
<text x="203.4" y="106.2">BIG/NPU_EN</text>
<text x="379.4" y="103.7">VDD_NPU_S0</text>
<text x="175.2" y="111.3">VDDA_DDR_PLL_S0</text>
<text x="203.4" y="113.8">NPU_VSEL</text>
<text x="40.8" y="116.4">GND</text>
<text x="193" y="116.4">GND</text>
<text x="180.3" y="121.5">VDDA_0V75_S0</text>
<text x="203.4" y="121.5">I2C1_SDA_M2</text>
<text x="203.4" y="124">I2C1_SCL_M2</text>
<text x="41.1" y="131.6">VCC_1V1_NLDO_S3</text>
<text x="180.3" y="131.6">VDDA_0V85_S0</text>
<text x="193" y="126.5">GND</text>
<text x="388.5" y="126.5">GND</text>
<text x="193" y="136.7">GND</text>
<text x="203.9" y="134.2">+3.3v</text>
<text x="364.2" y="136.7">VDD_CPU_BIG1_MEM_S0</text>
<text x="182.8" y="141.8">VDD_0V75_S0</text>
<text x="203.4" y="141.8">BIG/NPU_EN</text>
<text x="40.8" y="146.9">GND</text>
<text x="193" y="146.9">GND</text>
<text x="203.9" y="149.4">GND</text>
<text x="388.5" y="146.9">GND</text>
<text x="41.1" y="154.5">VCC_1V8_S3_PLDO6</text>
<text x="182.8" y="154.5">PMIC_SPI_CS</text>
<text x="388.5" y="151.9">GND</text>
<text x="180.3" y="157">PMIC_SPI_MOSI</text>
<text x="180.3" y="159.6">PMIC_SPI_CLK</text>
<text x="40.8" y="164.6">GND</text>
<text x="41.1" y="167.2">VCC4V0_SYS</text>
<text x="177.7" y="162.1">PMIC_PWR_CTRL3</text>
<text x="177.7" y="167.2">PMIC_PWR_CTRL1</text>
<text x="203.6" y="162.1">VCC4V0_SYS</text>
<text x="371.8" y="162.1">VDD_CPU_BIG1_S0</text>
<text x="40.8" y="172.3">GND</text>
<text x="177.7" y="169.7">PMIC_PWR_CTRL2</text>
<text x="203.4" y="172.3">GND</text>
<text x="388.5" y="172.3">GND</text>
<text x="175.2" y="177.3">PMIC_EXT_EN_OUT</text>
<text x="203.4" y="177.3">BIG/NPU_EN</text>
<text x="371.8" y="174.8">VDD_CPU_BIG1_S0</text>
<text x="185.3" y="182.4">PMIC_INT_L</text>
<text x="203.4" y="185">CPU_BIG1_VSEL</text>
<text x="41.1" y="187.5">PMIC_VDC</text>
<text x="180.3" y="187.5">PMIC_RESET_L</text>
<text x="41.1" y="195.1">PMIC_PWRON_L</text>
<text x="193" y="195.1">GND</text>
<text x="203.4" y="192.6">I2C0_SDA_M2</text>
<text x="203.4" y="195.1">I2C0_SCL_M2</text>
<text x="388.5" y="197.7">GND</text>
<text x="40.8" y="200.2">GND</text>
<text x="193" y="200.2">GND</text>
<text x="193" y="205.3">GND</text>
<text x="41.1" y="215.4">PMIC_VDC</text>
<text x="190.4" y="212.9">+1.8v</text>
<text x="190.4" y="220.5">+1.8v</text>
<text x="203.6" y="220.5">+5V</text>
<text x="371.8" y="220.5">VCC_1V1_NLDO_S3</text>
<text x="41.1" y="223.1">VCC4V0_SYS</text>
<text x="193" y="225.6">GND</text>
<text x="203.4" y="230.7">GND</text>
<text x="40.8" y="238.3">GND</text>
<text x="203.6" y="245.9">VCC4V0_SYS</text>
<text x="204.4" y="240.6">PMIC_EXT_EN_OUT</text>
<text x="388.5" y="240.8">GND</text>
<text x="204.4" y="250.7">VCCA_3V3_S0</text>
</g>
<g font-size="2.3">
<text x="89.8" y="37.6">59</text>
<text x="144.2" y="37.6">60</text>
<text x="249.5" y="37.6">D1</text>
<text x="249.5" y="40.1">D2</text>
<text x="289" y="37.6">D3</text>
<text x="289" y="40.1">D4</text>
<text x="307.5" y="40.2">0.22uH</text>
<text x="353.2" y="37.6">22uF</text>
<text x="363.4" y="37.6">22uF</text>
<text x="165.3" y="45.3">1uF</text>
<text x="218.6" y="45.3">22uF</text>
<text x="231.3" y="45.3">22uF</text>
<text x="249.6" y="42.7">E1</text>
<text x="249.6" y="45.2">E2</text>
<text x="289" y="42.7">E3</text>
<text x="289" y="45.2">E4</text>
<text x="322.8" y="47.8">1uF</text>
<text x="335.5" y="47.8">100</text>
<text x="353.2" y="47.8">22uF</text>
<text x="363.4" y="47.8">22uF</text>
<text x="373.6" y="47.8">22uF</text>
<text x="66.2" y="50.3">1uF</text>
<text x="144.2" y="50.3">58</text>
<text x="249.6" y="52.8">A2</text>
<text x="289" y="50.3">A4</text>
<text x="165.3" y="58">1uF</text>
<text x="289" y="55.4">B2</text>
<text x="289" y="57.9">B3</text>
<text x="144.2" y="63">57</text>
<text x="249.6" y="60.5">A1</text>
<text x="289" y="60.5">C1</text>
<text x="289" y="63">C2</text>
<text x="289" y="65.5">C3</text>
<text x="165.3" y="70.7">1uF</text>
<text x="249.6" y="70.6">A3</text>
<text x="249.6" y="68.1">B1</text>
<text x="289" y="68.1">C4</text>
<text x="89.8" y="75.7">64</text>
<text x="144.2" y="75.7">63</text>
<text x="289" y="73.2">B4</text>
<text x="165.3" y="83.4">1uF</text>
<text x="277" y="78.3">RK860-2</text>
<text x="66.2" y="88.4">1uF</text>
<text x="144.2" y="88.4">65</text>
<text x="249.5" y="90.9">D1</text>
<text x="249.5" y="93.5">D2</text>
<text x="289" y="90.9">D3</text>
<text x="289" y="93.5">D4</text>
<text x="307.5" y="93.5">0.22uH</text>
<text x="353.2" y="91">22uF</text>
<text x="363.4" y="91">22uF</text>
<text x="89.8" y="101.1">13</text>
<text x="144.2" y="101.1">14</text>
<text x="165.3" y="96.1">1uF</text>
<text x="218.6" y="98.6">22uF</text>
<text x="231.3" y="98.6">22uF</text>
<text x="249.6" y="96">E1</text>
<text x="249.6" y="98.6">E2</text>
<text x="289" y="96">E3</text>
<text x="289" y="98.6">E4</text>
<text x="322.8" y="101.1">1uF</text>
<text x="335.5" y="101.1">100</text>
<text x="353.2" y="101.1">22uF</text>
<text x="363.4" y="101.1">22uF</text>
<text x="373.6" y="101.1">22uF</text>
<text x="249.6" y="106.2">A2</text>
<text x="289" y="103.6">A4</text>
<text x="66.2" y="113.8">1uF</text>
<text x="144.2" y="111.3">12</text>
<text x="165.3" y="108.8">1uF</text>
<text x="249.6" y="113.8">A1</text>
<text x="289" y="108.7">B2</text>
<text x="289" y="111.3">B3</text>
<text x="289" y="113.8">C1</text>
<text x="165.3" y="118.9">1uF</text>
<text x="289" y="116.3">C2</text>
<text x="289" y="118.9">C3</text>
<text x="144.2" y="121.4">11</text>
<text x="249.6" y="124">A3</text>
<text x="249.6" y="121.4">B1</text>
<text x="289" y="121.4">C4</text>
<text x="91.1" y="131.6">9</text>
<text x="144.2" y="131.6">10</text>
<text x="165.3" y="129.1">1uF</text>
<text x="277" y="131.6">RK860-2</text>
<text x="289" y="126.5">B4</text>
<text x="220.7" y="136.9">100K</text>
<text x="144.2" y="141.7">8</text>
<text x="165.3" y="139.2">1uF</text>
<text x="335.5" y="139.2">BLM18SG121TN1</text>
<text x="66.2" y="144.3">1uF</text>
<text x="165.3" y="149.4">1uF</text>
<text x="363.4" y="146.9">22uF</text>
<text x="89.8" y="154.4">20</text>
<text x="144.2" y="154.4">18</text>
<text x="220.7" y="152.4">120K</text>
<text x="144.2" y="157">15</text>
<text x="144.2" y="159.5">17</text>
<text x="66.2" y="164.6">1uF</text>
<text x="89.8" y="167.1">21</text>
<text x="144.2" y="162.1">16</text>
<text x="144.2" y="167.1">62</text>
<text x="249.5" y="162.1">D1</text>
<text x="249.5" y="164.6">D2</text>
<text x="249.6" y="167.1">E1</text>
<text x="289" y="162.1">D3</text>
<text x="289" y="164.6">D4</text>
<text x="289" y="167.1">E3</text>
<text x="307.5" y="164.6">0.22uH</text>
<text x="353.2" y="162.1">22uF</text>
<text x="363.4" y="162.1">22uF</text>
<text x="144.2" y="169.7">61</text>
<text x="218.6" y="169.7">22uF</text>
<text x="231.3" y="169.7">22uF</text>
<text x="249.6" y="169.7">E2</text>
<text x="289" y="169.7">E4</text>
<text x="322.8" y="172.3">1uF</text>
<text x="335.5" y="172.3">100</text>
<text x="353.2" y="172.3">22uF</text>
<text x="363.4" y="172.3">22uF</text>
<text x="373.6" y="172.3">22uF</text>
<text x="61.1" y="174.8">1uF</text>
<text x="91.1" y="179.8">2</text>
<text x="91.1" y="174.8">3</text>
<text x="144.2" y="177.3">39</text>
<text x="249.6" y="177.3">A2</text>
<text x="289" y="179.8">B2</text>
<text x="289" y="174.8">A4</text>
<text x="144.2" y="182.4">19</text>
<text x="249.6" y="184.9">A1</text>
<text x="289" y="182.4">B3</text>
<text x="289" y="184.9">C1</text>
<text x="89.8" y="187.5">32</text>
<text x="144.2" y="187.5">40</text>
<text x="289" y="187.5">C2</text>
<text x="289" y="190">C3</text>
<text x="91.1" y="195.1">4</text>
<text x="144.2" y="195.1">69</text>
<text x="249.6" y="195.1">A3</text>
<text x="249.6" y="192.5">B1</text>
<text x="289" y="197.6">B4</text>
<text x="289" y="192.5">C4</text>
<text x="61.1" y="202.7">1nF</text>
<text x="132.3" y="200.2">RK806-1</text>
<text x="167.8" y="202.7">100K</text>
<text x="277" y="202.7">RK860-3</text>
<text x="167.8" y="207.8">100K</text>
<text x="167.8" y="215.4">10K</text>
<text x="256.2" y="220.5">4</text>
<text x="289" y="220.5">3</text>
<text x="61.1" y="225.6">4.7uF</text>
<text x="84" y="225.6">200K</text>
<text x="167.8" y="223.1">10K</text>
<text x="299.9" y="223.1">1uH</text>
<text x="167.8" y="228.1">10nF</text>
<text x="233.9" y="230.7">22uF</text>
<text x="289" y="230.6">5</text>
<text x="321.5" y="230.4">10K</text>
<text x="333.4" y="230.2">10pF</text>
<text x="77.9" y="234.7">1N4148WS-HE3</text>
<text x="96.7" y="235.8">0</text>
<text x="113.5" y="234.7">1nF</text>
<text x="353.2" y="235.8">22uF</text>
<text x="363.4" y="235.8">22uF</text>
<text x="231.3" y="243.4">0</text>
<text x="242.2" y="243.4">*)</text>
<text x="256.2" y="240.8">1</text>
<text x="277" y="245.9">RY3430</text>
<text x="289" y="240.8">2</text>
<text x="321.7" y="240.6">12K</text>
<text x="231.3" y="248.5">0</text>
<text x="242.2" y="248.5">*)</text>
<text x="231.3" y="253.5">0</text>
</g>
<g font-size="2.3" fill="#00c">
<text x="95.4" y="39.2">VCC11</text>
<text x="133.7" y="39.2">PLDO1</text>
<text x="255.4" y="39.2">VIN</text>
<text x="255.4" y="41.7">VIN</text>
<text x="283.1" y="39.2">LX</text>
<text x="283.1" y="41.7">LX</text>
<text x="255.4" y="44.2">VIN</text>
<text x="255.4" y="46.8">VIN</text>
<text x="283.1" y="44.2">LX</text>
<text x="283.1" y="46.8">LX</text>
<text x="133.7" y="51.9">PLDO2</text>
<text x="279.6" y="51.9">VOUT</text>
<text x="255.4" y="54.4">EN</text>
<text x="280.8" y="56.9">GND</text>
<text x="280.8" y="59.5">GND</text>
<text x="133.7" y="64.6">PLDO3</text>
<text x="255.4" y="62">VSEL</text>
<text x="280.8" y="62">GND</text>
<text x="280.8" y="64.6">GND</text>
<text x="255.4" y="69.6">SDA</text>
<text x="280.8" y="67.1">GND</text>
<text x="280.8" y="69.6">GND</text>
<text x="95.4" y="77.3">VCC12</text>
<text x="133.7" y="77.3">PLDO4</text>
<text x="255.4" y="72.2">SCL</text>
<text x="279.3" y="74.7">AGND</text>
<text x="133.7" y="90">PLDO5</text>
<text x="255.4" y="92.5">VIN</text>
<text x="255.4" y="95">VIN</text>
<text x="283.1" y="92.5">LX</text>
<text x="283.1" y="95">LX</text>
<text x="255.4" y="97.6">VIN</text>
<text x="255.4" y="100.1">VIN</text>
<text x="283.1" y="97.6">LX</text>
<text x="283.1" y="100.1">LX</text>
<text x="95.4" y="102.7">VCC13</text>
<text x="133.5" y="102.7">NLDO1</text>
<text x="255.4" y="107.7">EN</text>
<text x="279.6" y="105.2">VOUT</text>
<text x="133.5" y="112.8">NLDO2</text>
<text x="280.8" y="110.3">GND</text>
<text x="280.8" y="112.8">GND</text>
<text x="255.4" y="115.4">VSEL</text>
<text x="280.8" y="115.4">GND</text>
<text x="280.8" y="117.9">GND</text>
<text x="133.5" y="123">NLDO3</text>
<text x="255.4" y="125.5">SCL</text>
<text x="255.4" y="123">SDA</text>
<text x="280.8" y="120.4">GND</text>
<text x="280.8" y="123">GND</text>
<text x="279.3" y="128.1">AGND</text>
<text x="95.4" y="133.1">VCC14</text>
<text x="133.5" y="133.1">NLDO4</text>
<text x="133.5" y="143.3">NLDO5</text>
<text x="95.4" y="156">VCCIO</text>
<text x="138" y="156">CS</text>
<text x="130" y="158.5">MOSI/SDA</text>
<text x="131.6" y="161.1">CLK/SCL</text>
<text x="122" y="163.6">MISO/PWRCRTL3</text>
<text x="255.4" y="163.6">VIN</text>
<text x="255.4" y="166.2">VIN</text>
<text x="283.1" y="163.6">LX</text>
<text x="283.1" y="166.2">LX</text>
<text x="95.4" y="168.7">VCCA</text>
<text x="128.5" y="168.7">PWRCRTL1</text>
<text x="128.5" y="171.2">PWRCRTL2</text>
<text x="255.4" y="168.7">VIN</text>
<text x="255.4" y="171.2">VIN</text>
<text x="283.1" y="168.7">LX</text>
<text x="283.1" y="171.2">LX</text>
<text x="95.4" y="176.3">SYNC_CLK</text>
<text x="132.2" y="178.9">EXT_EN</text>
<text x="255.4" y="178.9">EN</text>
<text x="279.6" y="176.3">VOUT</text>
<text x="95.4" y="181.4">SYNC</text>
<text x="137.4" y="183.9">INT</text>
<text x="280.8" y="181.4">GND</text>
<text x="280.8" y="183.9">GND</text>
<text x="95.4" y="189">VDC</text>
<text x="132" y="189">RESETB</text>
<text x="255.4" y="186.5">VSEL</text>
<text x="280.8" y="186.5">GND</text>
<text x="280.8" y="189">GND</text>
<text x="280.8" y="191.6">GND</text>
<text x="95.4" y="196.6">PWRON</text>
<text x="134.9" y="196.6">EPAD</text>
<text x="255.4" y="196.6">SCL</text>
<text x="255.4" y="194.1">SDA</text>
<text x="280.8" y="194.1">GND</text>
<text x="279.3" y="199.2">AGND</text>
<text x="260.5" y="222">IN</text>
<text x="282.2" y="222">SW</text>
<text x="283" y="232.2">FB</text>
<text x="260.5" y="242.4">EN</text>
<text x="280.8" y="242.4">GND</text>
</g>
</svg>
